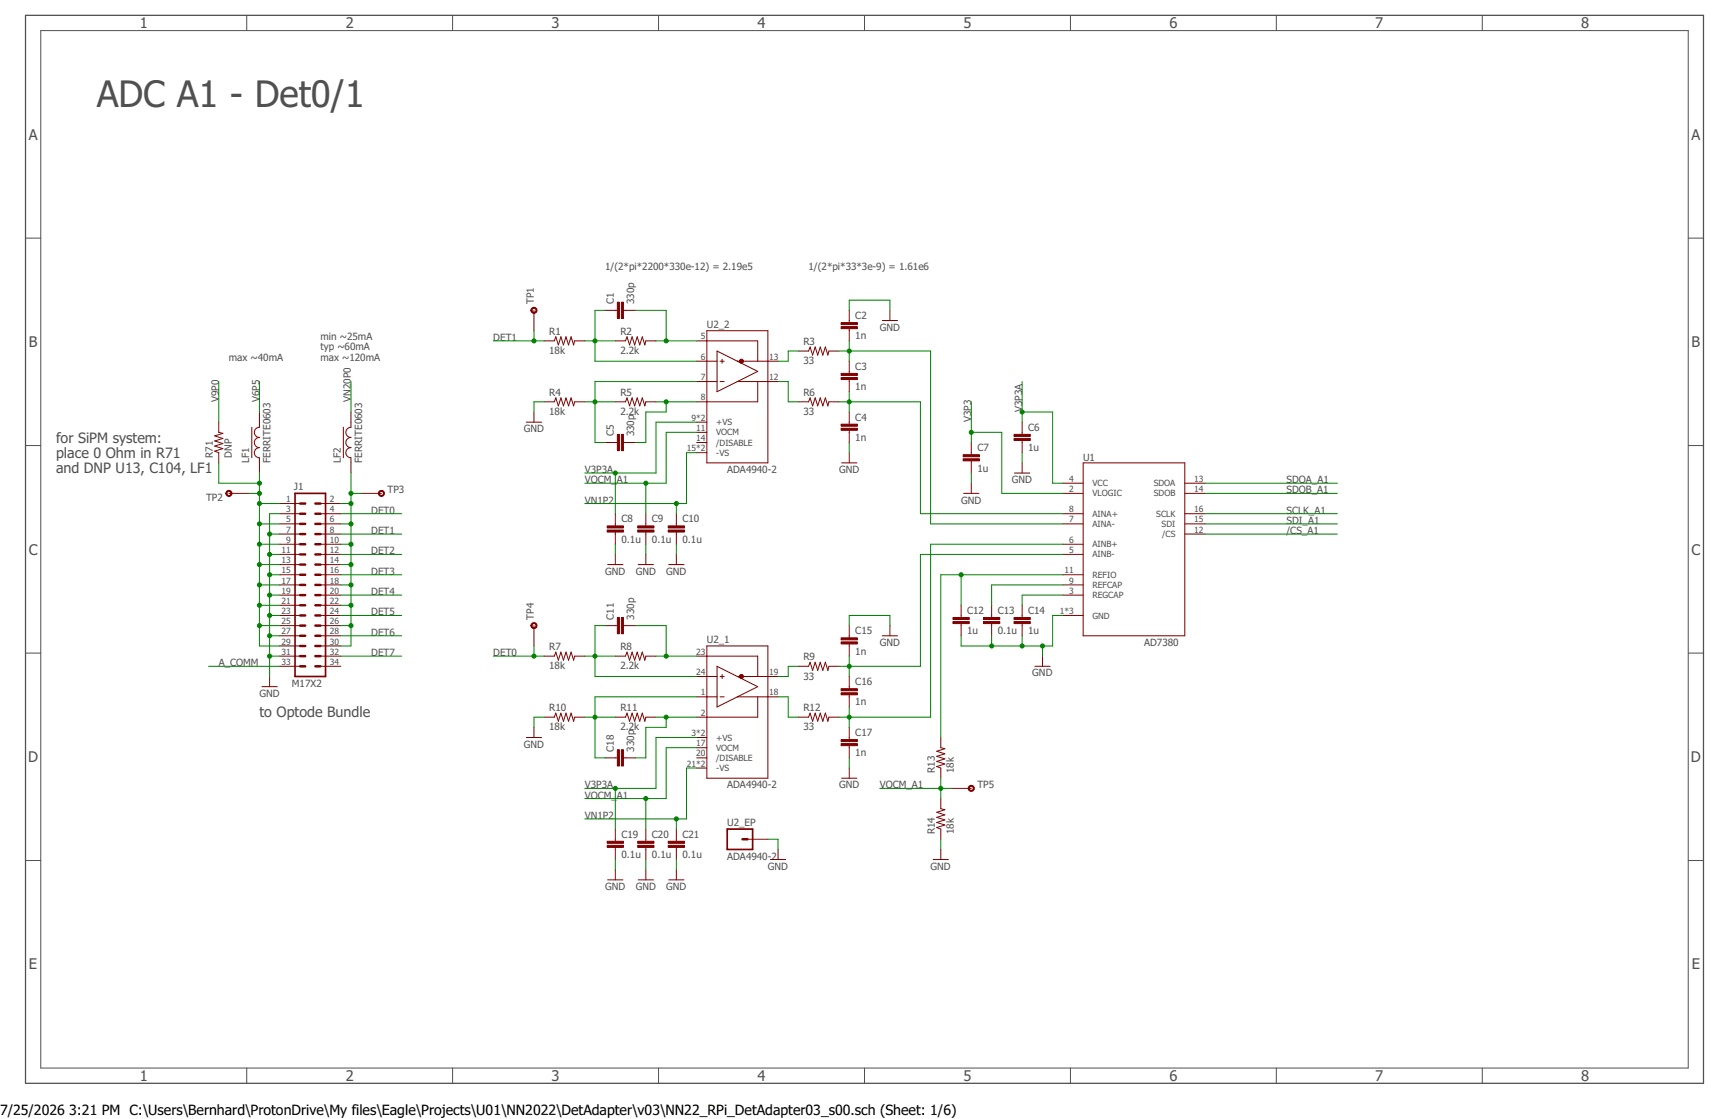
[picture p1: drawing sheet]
<svg xmlns="http://www.w3.org/2000/svg" width="432mm" height="279mm" viewBox="0 0 432 279" stroke-linecap="round" stroke-linejoin="round" font-family="sans-serif">
<path d="M6.4 3.8h419v266.7h-419z" fill="none" stroke="#505050" stroke-width=".32"/>
<g fill="none" stroke="#505050" stroke-width=".25">
<path d="M10.2 7.6h411.4v259.1h-411.4zM61.6 3.8v3.8M113 3.8v3.8M164.5 3.8v3.8M215.9 3.8v3.8M267.3 3.8v3.8M318.7 3.8v3.8M370.2 3.8v3.8M6.4 59.5h3.8M421.6 59.5h3.8M6.4 111.3h3.8M421.6 111.3h3.8"/>
<path d="M6.4 163.1h3.8M421.6 163.1h3.8M6.4 214.9h3.8M421.6 214.9h3.8M61.6 266.7v3.8M113 266.7v3.8M164.5 266.7v3.8M215.9 266.7v3.8M267.3 266.7v3.8M318.7 266.7v3.8M370.2 266.7v3.8"/>
</g>
<g fill="none" stroke="#800000" stroke-width=".61">
<path d="M75 130.8h1.2M75 128.3h1.2M75 125.7h1.2M75 133.3h1.2M75 135.9h1.2M75 138.4h1.2M78.8 130.8h1.2M78.8 128.3h1.2M78.8 125.7h1.2M78.8 133.3h1.2M78.8 135.9h1.2M78.8 138.4h1.2"/>
<path d="M75 141h1.2M75 143.5h1.2M75 146h1.2M75 148.6h1.2M75 156.2h1.2M75 153.7h1.2M75 151.1h1.2M75 158.7h1.2M78.8 141h1.2M78.8 143.5h1.2M78.8 146h1.2M78.8 148.6h1.2"/>
<path d="M78.8 156.2h1.2M78.8 153.7h1.2M78.8 151.1h1.2M78.8 158.7h1.2M75 161.3h1.2M75 163.8h1.2M75 166.4h1.2M78.8 161.3h1.2M78.8 163.8h1.2M78.8 166.4h1.2M185.4 209.5h1.3"/>
</g>
<path d="M73.7 123.2h7.6v45.7h-7.6zM181.6 207h6.4v5.1h-6.4z" fill="none" stroke="#800000" stroke-width=".42"/>
<g fill="none" stroke="#800000" stroke-width=".25">
<path d="M133.3 77.5v5.1M151.1 77.5h3.1M155.7 77.5h3M212.1 77.5v3M222.2 77.5v2.5M135.9 85.1h2.5l.4-1 .6 2 .7-2 .6 2 .7-2 .6 2 .6-2 .7 2 .2-1h2.5M153.7 85.1h2.5l.4-1 .6 2 .7-2 .6 2 .6-2 .7 2 .6-2 .6 2 .3-1h2.5M174 85.1h15.2v5.1M174 90.2h5.1M174 95.3h5.1M176.5 82.6h15.3v33h-15.3zM179.1 87.7l10.1 5-10.1 5.1z"/>
<path d="M179.8 90.2h1M179.8 95.3h1M180.3 89.7v1M184.1 90.2h10.2M184.1 95.3h10.2M189.2 95.3v5h-15.2M199.4 87.7h2.5l.4-1.1 .6 2.1 .7-2.1 .6 2.1 .7-2.1 .6 2.1 .6-2.1 .7 2.1 .2-1h2.5M212.1 82.1v3M212.1 90.2v3M212.1 94.8v3M220.3 80h3.9M54.6 105.4v2.5l1 .3-2 .6 2 .7-2 .6 2 .6-2 .7 2 .6-2 .6 1 .4v2.6"/>
<path d="M62.9 106.7v7.6M64.8 102.9v3.8a1.27 1.27 0 0 0-1.3 1.2 1.27 1.27 0 0 0 1.3 1.3 1.27 1.27 0 0 0-1.3 1.3 1.27 1.27 0 0 0 1.3 1.3 1.27 1.27 0 0 0-1.3 1.2 1.27 1.27 0 0 0 1.3 1.3v3.8M85.7 106.7v7.6M87.7 102.9v3.8a1.27 1.27 0 0 0-1.3 1.2 1.27 1.27 0 0 0 1.3 1.3 1.27 1.27 0 0 0-1.3 1.3 1.27 1.27 0 0 0 1.3 1.3 1.27 1.27 0 0 0-1.3 1.2 1.27 1.27 0 0 0 1.3 1.3v3.8M131.4 105.4h3.9M133.3 102.9v2.5M135.9 100.3h2.5l.4-1 .6 2 .7-2 .6 2 .7-2 .6 2 .6-2 .7 2 .2-1h2.5M151.1 110.5h3.1M153.7 100.3h2.5l.4-1 .6 2 .7-2 .6 2 .6-2 .7 2 .6-2 .6 2 .3-1h2.5M155.7 110.5h3M174 105.4h2.5M174 110.5h2.5"/>
<path d="M174 113h2.5M174 107.9h2.5M199.4 100.3h2.5l.4-1 .6 2 .7-2 .6 2 .7-2 .6 2 .6-2 .7 2 .2-1h2.5M210.2 115.6h3.8M212.1 102.9v3M212.1 107.4v3.1M212.1 113v2.6M242.6 110.5v3M242.6 115.1v3M253.4 118.1h3.8M255.3 105.4v3.1M255.3 110v3"/>
<path d="M255.3 115.6v2.5M270.5 115.6h25.4v43.1h-25.4zM57.2 123.2h5.1M69.9 125.7h5.1M69.9 128.3h5.1M69.9 130.8h5.1M69.9 133.3h5.1M69.9 135.9h5.1M69.9 138.4h5.1M80 125.7h5.1M80 128.3h5.1M80 130.8h5.1"/>
<path d="M80 133.3h5.1M80 135.9h5.1M80 138.4h5.1M90.2 123.2h5.1M153.7 128.3v3M153.7 132.8v3.1M153.7 138.4v2.6M161.3 128.3v3M161.3 132.8v3.1M161.3 138.4v2.6M168.9 128.3v3M168.9 132.8v3.1"/>
<path d="M168.9 138.4v2.6M240.7 123.2h3.8M242.6 120.6v2.6M265.4 128.3h5.1M265.4 130.8h5.1M265.4 135.9h5.1M265.4 138.4h5.1M265.4 123.2h5.1M265.4 120.6h5.1M295.9 128.3h5.1M295.9 130.8h5.1M295.9 133.3h5.1"/>
<path d="M295.9 123.2h5.1M295.9 120.6h5.1M69.9 141h5.1M69.9 143.5h5.1M69.9 146h5.1M69.9 148.6h5.1M69.9 151.1h5.1M69.9 153.7h5.1M69.9 156.2h5.1M69.9 158.7h5.1M80 141h5.1M80 143.5h5.1"/>
<path d="M80 146h5.1M80 148.6h5.1M80 151.1h5.1M80 153.7h5.1M80 156.2h5.1M80 158.7h5.1M133.3 156.2v5.1M151.1 156.2h3.1M151.8 141h3.8M155.7 156.2h3M159.4 141h3.8M167 141h3.8"/>
<path d="M212.1 156.2v3.1M220.3 158.7h3.9M222.2 156.2v2.5M240 151.1v3.1M240 155.7v3M247.6 151.1v3.1M247.6 155.7v3M255.3 151.1v3.1M255.3 155.7v3M265.4 143.5h5.1M265.4 146h5.1M265.4 148.6h5.1"/>
<path d="M265.4 153.7h5.1M65.4 171.4h3.8M67.3 168.9v2.5M69.9 161.3h5.1M69.9 163.8h5.1M69.9 166.4h5.1M80 161.3h5.1M80 163.8h5.1M80 166.4h5.1M135.9 163.8h2.5l.4-1 .6 2 .7-2 .6 2 .7-2 .6 2 .6-2 .7 2 .2-1h2.5M135.9 179.1h2.5l.4-1 .6 2 .7-2 .6 2 .7-2 .6 2 .6-2 .7 2 .2-1h2.5M153.7 163.8h2.5l.4-1 .6 2 .7-2 .6 2 .6-2 .7 2 .6-2 .6 2 .3-1h2.5"/>
<path d="M153.7 179.1h2.5l.4-1 .6 2 .7-2 .6 2 .6-2 .7 2 .6-2 .6 2 .3-1h2.5M174 163.8h15.2v5.1M174 168.9h5.1M174 174h5.1M176.5 161.3h15.3v33h-15.3zM179.1 166.4l10.1 5-10.1 5.1zM179.8 168.9h1M179.8 174h1M180.3 168.4v1M184.1 168.9h10.2M184.1 174h10.2M189.2 174v5.1h-15.2"/>
<path d="M199.4 166.4h2.5l.4-1 .6 2 .7-2 .6 2 .7-2 .6 2 .6-2 .7 2 .2-1h2.5M199.4 179.1h2.5l.4-1 .6 2 .7-2 .6 2 .7-2 .6 2 .6-2 .7 2 .2-1h2.5M212.1 160.8v3M212.1 168.9v3.1M212.1 173.5v3M258.4 166.4h3.9M260.3 163.8v2.6M131.4 184.1h3.9M133.3 181.6v2.5M151.1 189.2h3.1M155.7 189.2h3M174 184.1h2.5"/>
<path d="M174 189.2h2.5M174 191.8h2.5M174 186.7h2.5M210.2 194.3h3.8M212.1 181.6v3.1M212.1 186.2v3M212.1 191.8v2.5M234.9 184.1v2.6l1.1 .2-2.1 .7 2.1 .6-2.1 .6 2.1 .7-2.1 .6 2.1 .7-2.1 .6 1 .4v2.5M234.9 199.4v2.5l1.1 .3-2.1 .6 2.1 .7-2.1 .6 2.1 .6-2.1 .7 2.1 .6-2.1 .6 1 .4v2.5M237.5 196.8h5.1M151.8 219.7h3.8M153.7 207v3.1"/>
<path d="M153.7 211.6v3M153.7 217.1v2.6M159.4 219.7h3.8M161.3 207v3.1M161.3 211.6v3M161.3 217.1v2.6M167 219.7h3.8M168.9 207v3.1M168.9 211.6v3M168.9 217.1v2.6M186.7 209.5h5.1M192.4 214.6h3.8"/>
<path d="M194.3 212.1v2.5M233 214.6h3.9M234.9 212.1v2.5"/>
</g>
<g fill="#800000" stroke="#800000" stroke-width=".25">
<path d="M132.8 155.7a.76 .76 0 0 1 1.2 .1 .76 .76 0 0 1-.5 1.2 .76 .76 0 0 1-.9-.8h.2a.51 .51 0 0 1 .7-.5 .51 .51 0 0 1 .2 .8 .51 .51 0 0 1-.8-.1l-.1-.2h-.2z" fill-rule="evenodd"/>
<path d="M242 196.4a.76 .76 0 0 1 1.2 0 .76 .76 0 0 1-.4 1.2 .76 .76 0 0 1-1-.8h.3a.51 .51 0 0 1 .7-.4 .51 .51 0 0 1 .1 .9 .51 .51 0 0 1-.8-.3v-.2h-.3z" fill-rule="evenodd"/>
<path d="M132.8 77a.76 .76 0 0 1 1.2 .1 .76 .76 0 0 1-.5 1.1 .76 .76 0 0 1-.9-.7h.2a.51 .51 0 0 1 .7-.5 .51 .51 0 0 1 .2 .8 .51 .51 0 0 1-.8-.1l-.1-.2h-.2z" fill-rule="evenodd"/>
<path d="M56.6 122.7a.77 .77 0 0 1 1.2 .1 .77 .77 0 0 1-.4 1.1 .77 .77 0 0 1-1-.7h.3a.51 .51 0 0 1 .7-.4 .51 .51 0 0 1 .1 .8 .51 .51 0 0 1-.8-.2v-.2h-.3z" fill-rule="evenodd"/>
<path d="M94.7 122.7a.76 .76 0 0 1 1.2 .1 .76 .76 0 0 1-.4 1.1 .76 .76 0 0 1-1-.7h.3a.51 .51 0 0 1 .7-.4 .51 .51 0 0 1 .1 .8 .51 .51 0 0 1-.8-.2v-.2h-.3z" fill-rule="evenodd"/>
<circle cx="185.2" cy="168.9" r=".51"/>
<circle cx="185.2" cy="90.2" r=".51"/>
</g>
<g fill="#800000" stroke="#800000" stroke-width=".25">
<path d="M210.1 94.3h4v.5h-4z"/>
<path d="M210.1 93.2h4v.5h-4z"/>
<path d="M210.1 81.6h4v.5h-4z"/>
<path d="M210.1 80.5h4v.5h-4z"/>
<path d="M210.1 106.9h4v.5h-4z"/>
<path d="M210.1 105.9h4v.5h-4z"/>
<path d="M253.2 155.2h4.1v.5h-4.1z"/>
<path d="M253.2 154.2h4.1v.5h-4.1z"/>
<path d="M245.6 155.2h4.1v.5h-4.1z"/>
<path d="M245.6 154.2h4.1v.5h-4.1z"/>
<path d="M238 155.2h4.1v.5h-4.1z"/>
<path d="M238 154.2h4.1v.5h-4.1z"/>
<path d="M210.1 173h4v.5h-4z"/>
<path d="M210.1 172h4v.5h-4z"/>
<path d="M210.1 160.3h4v.5h-4z"/>
<path d="M210.1 159.3h4v.5h-4z"/>
<path d="M210.1 185.7h4v.5h-4z"/>
<path d="M210.1 184.7h4v.5h-4z"/>
<path d="M240.5 114.6h4.1v.5h-4.1z"/>
<path d="M240.5 113.5h4.1v.5h-4.1z"/>
<path d="M253.2 109.5h4.1v.5h-4.1z"/>
<path d="M253.2 108.5h4.1v.5h-4.1z"/>
<path d="M166.9 132.3h4v.5h-4z"/>
<path d="M166.9 131.3h4v.5h-4z"/>
<path d="M159.3 132.3h4v.5h-4z"/>
<path d="M159.3 131.3h4v.5h-4z"/>
<path d="M151.6 132.3h4.1v.5h-4.1z"/>
<path d="M151.6 131.3h4.1v.5h-4.1z"/>
<path d="M166.9 211.1h4v.5h-4z"/>
<path d="M166.9 210.1h4v.5h-4z"/>
<path d="M159.3 211.1h4v.5h-4z"/>
<path d="M159.3 210.1h4v.5h-4z"/>
<path d="M151.6 211.1h4.1v.5h-4.1z"/>
<path d="M151.6 210.1h4.1v.5h-4.1z"/>
<path d="M155.2 75.5h.5v4h-.5z"/>
<path d="M154.2 75.5h.5v4h-.5z"/>
<path d="M155.2 108.5h.5v4h-.5z"/>
<path d="M154.2 108.5h.5v4h-.5z"/>
<path d="M155.2 154.2h.5v4h-.5z"/>
<path d="M154.2 154.2h.5v4h-.5z"/>
<path d="M155.2 187.2h.5v4.1h-.5z"/>
<path d="M154.2 187.2h.5v4.1h-.5z"/>
</g>
<g fill="none" stroke="#008000" stroke-width=".25">
<path d="M151.1 77.5h-2.5v12.7h25.4M158.7 77.5h7.7v7.6M212.1 77.5v-2.5h10.1v2.5M54.6 95.3v10.1M64.8 95.3v7.6M87.7 95.3v7.6M123.2 85.1h12.7M133.3 82.6v2.5M146 85.1h7.7M163.8 85.1h10.2M174 95.3h-25.4v15.2h2.5M194.3 95.3h2.5v5h2.6"/>
<path d="M199.4 87.7h-2.6v2.5h-2.5M209.5 87.7h22.9v43.1h33M212.1 85.1v5.1M212.1 97.8v5.1M255.3 95.3v10.1M54.6 115.6v5h10.2M64.8 118.1v43.2h5.1M87.7 118.1v43.2h-2.6M135.9 100.3h-2.6v2.6M146 100.3h7.7M153.7 118.1v10.2M163.8 100.3h10.2"/>
<path d="M166.4 100.3v2.6h-5.1v7.6h-2.6M174 107.9h-7.6v12.7h-20.4M174 105.4h-10.2v12.7h-17.8M174 113h-2.6v12.7h-25.4M209.5 100.3h20.4v28h35.5M212.1 110.5v2.5M242.6 100.3v10.2M242.6 118.1v2.5M242.6 107.9h7.6v15.3h15.2M255.3 102.9h7.6v17.7h2.5M255.3 113v2.6M62.3 123.2h2.5"/>
<path d="M64.8 130.8h5.1M64.8 135.9h5.1M64.8 125.7h5.1M67.3 133.3h2.6M67.3 138.4h2.6M69.9 128.3h-2.6v40.6M85.1 128.3h15.2M85.1 133.3h15.2M85.1 138.4h15.2M85.1 130.8h2.6M85.1 135.9h2.6M85.1 125.7h2.6"/>
<path d="M87.7 123.2h2.5M153.7 135.9v2.5M161.3 120.6v7.7M161.3 135.9v2.5M168.9 125.7v2.6M168.9 135.9v2.5M265.4 138.4h-35.5v28h-20.4M265.4 135.9h-33v43.2h-22.9M301 128.3h33M301 133.3h33M301 123.2h33M301 130.8h33"/>
<path d="M301 120.6h33M64.8 146h5.1M64.8 156.2h5.1M64.8 151.1h5.1M64.8 141h5.1M67.3 143.5h2.6M67.3 148.6h2.6M67.3 153.7h2.6M67.3 158.7h2.6M85.1 143.5h15.2M85.1 148.6h15.2M85.1 153.7h15.2"/>
<path d="M85.1 158.7h15.2M85.1 146h2.6M85.1 156.2h2.6M85.1 151.1h2.6M85.1 141h2.6M151.1 156.2h-2.5v12.7h25.4M158.7 156.2h7.7v7.6M212.1 156.2v-2.5h10.1v2.5M240 143.5v7.6M247.6 158.7v2.6M255.3 158.7v2.6M265.4 143.5h-30.5v40.6"/>
<path d="M265.4 148.6h-10.1v2.5M265.4 153.7h-2.5v7.6h-22.9v-2.6M265.4 146h-17.8v5.1M52.1 166.4h17.8M67.3 163.8h2.6M85.1 163.8h15.2M123.2 163.8h12.7M133.3 161.3v2.5M135.9 179.1h-2.6v2.5M146 163.8h7.7M146 179.1h7.7M163.8 163.8h10.2"/>
<path d="M163.8 179.1h10.2M166.4 179.1v2.5h-5.1v7.6h-2.6M174 174h-25.4v15.2h2.5M194.3 174h2.5v5.1h2.6M199.4 166.4h-2.6v2.5h-2.5M212.1 163.8v5.1M212.1 176.5v5.1M260.3 161.3v2.5M153.7 196.8v10.2M161.3 199.4v7.6M174 186.7h-7.6v12.7h-20.4M174 184.1h-10.2v12.7h-17.8"/>
<path d="M174 191.8h-2.6v12.7h-25.4M212.1 189.2v2.6M219.7 196.8h17.8M234.9 194.3v5.1M153.7 214.6v2.5M161.3 214.6v2.5M168.9 204.5v2.5M168.9 214.6v2.5M191.8 209.5h2.5v2.6M234.9 209.5v2.6"/>
</g>
<g fill="#008000" stroke="#008000" stroke-width=".25">
<circle cx="67.3" cy="133.3" r=".51"/>
<circle cx="67.3" cy="138.4" r=".51"/>
<circle cx="67.3" cy="143.5" r=".51"/>
<circle cx="67.3" cy="148.6" r=".51"/>
<circle cx="67.3" cy="153.7" r=".51"/>
<circle cx="67.3" cy="158.7" r=".51"/>
<circle cx="67.3" cy="163.8" r=".51"/>
<circle cx="260.3" cy="161.3" r=".51"/>
<circle cx="255.3" cy="161.3" r=".51"/>
<circle cx="247.6" cy="161.3" r=".51"/>
<circle cx="242.6" cy="107.9" r=".51"/>
<circle cx="212.1" cy="87.7" r=".51"/>
<circle cx="212.1" cy="100.3" r=".51"/>
<circle cx="240" cy="143.5" r=".51"/>
<circle cx="212.1" cy="166.4" r=".51"/>
<circle cx="212.1" cy="179.1" r=".51"/>
<circle cx="148.6" cy="85.1" r=".51"/>
<circle cx="166.4" cy="85.1" r=".51"/>
<circle cx="166.4" cy="100.3" r=".51"/>
<circle cx="148.6" cy="100.3" r=".51"/>
<circle cx="148.6" cy="163.8" r=".51"/>
<circle cx="148.6" cy="179.1" r=".51"/>
<circle cx="166.4" cy="163.8" r=".51"/>
<circle cx="166.4" cy="179.1" r=".51"/>
<circle cx="255.3" cy="102.9" r=".51"/>
<circle cx="153.7" cy="118.1" r=".51"/>
<circle cx="153.7" cy="196.8" r=".51"/>
<circle cx="168.9" cy="125.7" r=".51"/>
<circle cx="168.9" cy="204.5" r=".51"/>
<circle cx="161.3" cy="199.4" r=".51"/>
<circle cx="161.3" cy="120.6" r=".51"/>
<circle cx="234.9" cy="196.8" r=".51"/>
<circle cx="133.3" cy="163.8" r=".51"/>
<circle cx="133.3" cy="85.1" r=".51"/>
<circle cx="64.8" cy="156.2" r=".51"/>
<circle cx="64.8" cy="151.1" r=".51"/>
<circle cx="64.8" cy="146" r=".51"/>
<circle cx="64.8" cy="141" r=".51"/>
<circle cx="64.8" cy="135.9" r=".51"/>
<circle cx="64.8" cy="130.8" r=".51"/>
<circle cx="64.8" cy="125.7" r=".51"/>
<circle cx="64.8" cy="123.2" r=".51"/>
<circle cx="64.8" cy="120.6" r=".51"/>
<circle cx="87.7" cy="125.7" r=".51"/>
<circle cx="87.7" cy="130.8" r=".51"/>
<circle cx="87.7" cy="135.9" r=".51"/>
<circle cx="87.7" cy="141" r=".51"/>
<circle cx="87.7" cy="146" r=".51"/>
<circle cx="87.7" cy="151.1" r=".51"/>
<circle cx="87.7" cy="156.2" r=".51"/>
<circle cx="87.7" cy="123.2" r=".51"/>
</g>
<text font-size="9.1" fill="#505050" x="24.1" y="26.7">ADC A1 - Det0/1</text>
<g font-size="3.7" fill="#505050">
<text x="34.9" y="7">1</text>
<text x="86.3" y="7">2</text>
<text x="137.8" y="7">3</text>
<text x="189.2" y="7">4</text>
<text x="240.6" y="7">5</text>
<text x="292" y="7">6</text>
<text x="343.5" y="7">7</text>
<text x="394.9" y="7">8</text>
<text x="7.2" y="34.8">A</text>
<text x="422.4" y="34.8">A</text>
<text x="7.2" y="86.6">B</text>
<text x="422.4" y="86.6">B</text>
<text x="7.2" y="138.5">C</text>
<text x="422.4" y="138.5">C</text>
<text x="7" y="190.3">D</text>
<text x="422.3" y="190.3">D</text>
<text x="7.2" y="242.1">E</text>
<text x="422.5" y="242.1">E</text>
<text x="34.9" y="269.9">1</text>
<text x="86.3" y="269.9">2</text>
<text x="137.8" y="269.9">3</text>
<text x="189.2" y="269.9">4</text>
<text x="240.6" y="269.9">5</text>
<text x="292" y="269.9">6</text>
<text x="343.5" y="269.9">7</text>
<text x="394.9" y="269.9">8</text>
</g>
<g font-size="3.6" fill="#505050">
<text x="14" y="110.5">for SiPM system:</text>
<text x="14" y="114.3">place 0 Ohm in R71</text>
<text x="14" y="118.1">and DNP U13, C104, LF1</text>
<text x="64.8" y="179.1">to Optode Bundle</text>
</g>
<g font-size="3.5">
<text x="0" y="278.4">7/25/2026</text>
<text x="17.3" y="278.4">3:21 PM C:\Users\Bernhard\ProtonDrive\My files\Eagle\Projects\U01\NN2022\DetAdapter\v03\NN22_RPi_DetAdapter03_s00.sch (Sheet: 1/6)</text>
</g>
<g font-size="2.5" fill="#505050">
<text x="151.1" y="67.3">1/(2*pi*2200*330e-12) = 2.19e5</text>
<text x="201.9" y="67.3">1/(2*pi*33*3e-9) = 1.61e6</text>
<text x="133.4" y="76" transform="rotate(-90 133.4 76)">TP1</text>
<text x="153.3" y="76" transform="rotate(-90 153.3 76)">C1</text>
<text x="158.4" y="76" transform="rotate(-90 158.4 76)">330p</text>
<text x="137.2" y="83.6">R1</text>
<text x="154.9" y="83.6">R2</text>
<text x="176.5" y="81.8">U2_2</text>
<text x="213.6" y="79.6">C2</text>
<text x="219.7" y="82.6">GND</text>
<text x="80" y="84.8">min ~25mA</text>
<text x="80" y="87.5">typ ~60mA</text>
<text x="123.2" y="85.1">DET1</text>
<text x="137.2" y="88.4">18k</text>
<text x="154.9" y="88.4">2.2k</text>
<text x="200.7" y="86.1">R3</text>
<text x="213.6" y="84.7">1n</text>
<text x="57.2" y="90.2">max ~40mA</text>
<text x="80" y="90.2">max ~120mA</text>
<text x="200.7" y="90.9">33</text>
<text x="213.6" y="92.3">C3</text>
<text x="54.6" y="100.3" transform="rotate(-90 54.6 100.3)">V9P0</text>
<text x="64.8" y="100.3" transform="rotate(-90 64.8 100.3)">V6P5</text>
<text x="87.6" y="100.3" transform="rotate(-90 87.6 100.3)">VN20P0</text>
<text x="137.2" y="98.8">R4</text>
<text x="154.9" y="98.8">R5</text>
<text x="200.7" y="98.8">R6</text>
<text x="213.6" y="97.4">1n</text>
<text x="130.8" y="108">GND</text>
<text x="137.2" y="103.6">18k</text>
<text x="154.9" y="103.6">2.2k</text>
<text x="200.7" y="103.6">33</text>
<text x="213.6" y="105">C4</text>
<text x="242.6" y="105.4" transform="rotate(-90 242.6 105.4)">V3P3</text>
<text x="255.3" y="102.9" transform="rotate(-90 255.3 102.9)">V3P3A</text>
<text x="256.8" y="107.6">C6</text>
<text x="153.3" y="109" transform="rotate(-90 153.3 109)">C5</text>
<text x="158.4" y="109" transform="rotate(-90 158.4 109)">330p</text>
<text x="213.6" y="110.1">1n</text>
<text x="244.1" y="112.7">C7</text>
<text x="256.8" y="112.7">1u</text>
<text x="53.1" y="114.3" transform="rotate(-90 53.1 114.3)">R71</text>
<text x="57.9" y="114.3" transform="rotate(-90 57.9 114.3)">DNP</text>
<text x="62.2" y="115.6" transform="rotate(-90 62.2 115.6)">LF1</text>
<text x="67.6" y="115.6" transform="rotate(-90 67.6 115.6)">FERRITE0603</text>
<text x="85.1" y="115.6" transform="rotate(-90 85.1 115.6)">LF2</text>
<text x="90.4" y="115.6" transform="rotate(-90 90.4 115.6)">FERRITE0603</text>
<text x="146.1" y="118.1">V3P3A</text>
<text x="181.6" y="118.1">ADA4940-2</text>
<text x="209.5" y="118.1">GND</text>
<text x="244.1" y="117.7">1u</text>
<text x="270.5" y="115.1">U1</text>
<text x="51.5" y="125">TP2</text>
<text x="73.4" y="122.4">J1</text>
<text x="96.8" y="123.2">TP3</text>
<text x="146.1" y="125.7">VN1P2</text>
<text x="146.1" y="120.7">VOCM_</text>
<text x="154.1" y="120.7">A1</text>
<text x="240" y="125.7">GND</text>
<text x="252.7" y="120.7">GND</text>
<text x="321.3" y="120.7">SDOA_A1</text>
<text x="321.3" y="123.2">SDOB_A1</text>
<text x="92.7" y="128.3">DET0</text>
<text x="155.2" y="130.4">C8</text>
<text x="162.8" y="130.4">C9</text>
<text x="170.4" y="130.4">C10</text>
<text x="321.3" y="128.3">SCLK_A1</text>
<text x="321.3" y="130.8">SDI_A1</text>
<text x="92.7" y="133.4">DET1</text>
<text x="155.2" y="135.5">0.1u</text>
<text x="162.8" y="135.5">0.1u</text>
<text x="170.4" y="135.5">0.1u</text>
<text x="321.3" y="133.4">/CS_A1</text>
<text x="92.7" y="138.4">DET2</text>
<text x="92.7" y="143.5">DET3</text>
<text x="151.1" y="143.5">GND</text>
<text x="158.8" y="143.5">GND</text>
<text x="166.4" y="143.5">GND</text>
<text x="92.7" y="148.6">DET4</text>
<text x="92.7" y="153.7">DET5</text>
<text x="133.4" y="154.7" transform="rotate(-90 133.4 154.7)">TP4</text>
<text x="153.3" y="154.7" transform="rotate(-90 153.3 154.7)">C11</text>
<text x="158.4" y="154.7" transform="rotate(-90 158.4 154.7)">330p</text>
<text x="241.5" y="153.3">C12</text>
<text x="249.2" y="153.3">C13</text>
<text x="256.8" y="153.3">C14</text>
<text x="92.7" y="158.7">DET6</text>
<text x="176.5" y="160.5">U2_1</text>
<text x="213.6" y="158.4">C15</text>
<text x="219.7" y="161.3">GND</text>
<text x="241.5" y="158.4">1u</text>
<text x="249.2" y="158.4">0.1u</text>
<text x="256.8" y="158.4">1u</text>
<text x="285.7" y="161.3">AD7380</text>
<text x="54.6" y="166.4">A_COMM</text>
<text x="92.7" y="163.8">DET7</text>
<text x="123.2" y="163.8">DET0</text>
<text x="137.2" y="167.1">18k</text>
<text x="137.2" y="162.3">R7</text>
<text x="154.9" y="167.1">2.2k</text>
<text x="154.9" y="162.3">R8</text>
<text x="200.7" y="164.9">R9</text>
<text x="213.6" y="163.4">1n</text>
<text x="64.8" y="174">GND</text>
<text x="72.9" y="171.4">M17X2</text>
<text x="200.7" y="169.7">33</text>
<text x="213.6" y="171.1">C16</text>
<text x="257.8" y="168.9">GND</text>
<text x="137.2" y="177.6">R10</text>
<text x="154.9" y="177.6">R11</text>
<text x="200.7" y="177.6">R12</text>
<text x="213.6" y="176.1">1n</text>
<text x="137.2" y="182.4">18k</text>
<text x="154.9" y="182.4">2.2k</text>
<text x="200.7" y="182.4">33</text>
<text x="213.6" y="183.8">C17</text>
<text x="130.8" y="186.7">GND</text>
<text x="153.3" y="187.7" transform="rotate(-90 153.3 187.7)">C18</text>
<text x="158.4" y="187.7" transform="rotate(-90 158.4 187.7)">330p</text>
<text x="213.6" y="188.8">1n</text>
<text x="146.1" y="196.8">V3P3A</text>
<text x="181.6" y="196.8">ADA4940-2</text>
<text x="209.5" y="196.8">GND</text>
<text x="219.7" y="196.8">VOCM_A1</text>
<text x="233.4" y="193" transform="rotate(-90 233.4 193)">R13</text>
<text x="238.2" y="193" transform="rotate(-90 238.2 193)">18k</text>
<text x="244.1" y="196.8">TP5</text>
<text x="146.1" y="199.4">VOCM_</text>
<text x="154.1" y="199.4">A1</text>
<text x="146.1" y="204.5">VN1P2</text>
<text x="155.2" y="209.2">C19</text>
<text x="162.8" y="209.2">C20</text>
<text x="170.4" y="209.2">C21</text>
<text x="181.6" y="206.2">U2_EP</text>
<text x="233.4" y="208.3" transform="rotate(-90 233.4 208.3)">R14</text>
<text x="238.2" y="208.3" transform="rotate(-90 238.2 208.3)">18k</text>
<text x="155.2" y="214.2">0.1u</text>
<text x="162.8" y="214.2">0.1u</text>
<text x="170.4" y="214.2">0.1u</text>
<text x="181.6" y="214.6">ADA4940-2</text>
<text x="191.8" y="217.2">GND</text>
<text x="232.4" y="217.2">GND</text>
<text x="151.1" y="222.2">GND</text>
<text x="158.8" y="222.2">GND</text>
<text x="166.4" y="222.2">GND</text>
</g>
<g font-size="2.1" fill="#505050">
<text x="175" y="89.8">6</text>
<text x="175" y="84.7">5</text>
<text x="192.1" y="89.8">13</text>
<text x="175" y="94.9">7</text>
<text x="192.1" y="94.9">12</text>
<text x="175" y="100">8</text>
<text x="172.7" y="105.1">9*2</text>
<text x="173.8" y="107.6">11</text>
<text x="178.9" y="106.2">+VS</text>
<text x="171.5" y="112.7">15*2</text>
<text x="173.8" y="110.1">14</text>
<text x="178.9" y="111.3">/DISABLE</text>
<text x="178.9" y="113.8">-VS</text>
<text x="178.9" y="108.7">VOCM</text>
<text x="71.4" y="125.4">1</text>
<text x="82.4" y="125.4">2</text>
<text x="267" y="122.8">2</text>
<text x="267" y="120.3">4</text>
<text x="272.8" y="124">VLOGIC</text>
<text x="272.8" y="121.4">VCC</text>
<text x="288.1" y="121.4">SDOA</text>
<text x="288.1" y="124">SDOB</text>
<text x="298.2" y="120.3">13</text>
<text x="298.2" y="122.8">14</text>
<text x="71.4" y="127.9">3</text>
<text x="71.4" y="130.5">5</text>
<text x="82.4" y="127.9">4</text>
<text x="82.4" y="130.5">6</text>
<text x="267" y="130.5">7</text>
<text x="267" y="127.9">8</text>
<text x="272.8" y="131.6">AINA-</text>
<text x="272.8" y="129">AINA+</text>
<text x="288.8" y="129">SCLK</text>
<text x="290.1" y="131.6">SDI</text>
<text x="298.2" y="127.9">16</text>
<text x="298.2" y="130.5">15</text>
<text x="71.4" y="133">7</text>
<text x="71.4" y="135.5">9</text>
<text x="82.4" y="133">8</text>
<text x="82.4" y="135.5">10</text>
<text x="267" y="135.5">6</text>
<text x="272.8" y="136.7">AINB+</text>
<text x="290.3" y="134.1">/CS</text>
<text x="298.2" y="133">12</text>
<text x="70.3" y="138.1">11</text>
<text x="70.3" y="140.6">13</text>
<text x="70.3" y="143.2">15</text>
<text x="82.4" y="138.1">12</text>
<text x="82.4" y="140.6">14</text>
<text x="82.4" y="143.2">16</text>
<text x="265.8" y="143.2">11</text>
<text x="267" y="138.1">5</text>
<text x="272.8" y="139.2">AINB-</text>
<text x="70.3" y="145.7">17</text>
<text x="70.3" y="148.2">19</text>
<text x="82.4" y="145.7">18</text>
<text x="82.4" y="148.2">20</text>
<text x="267" y="148.2">3</text>
<text x="267" y="145.7">9</text>
<text x="272.8" y="149.4">REGCAP</text>
<text x="272.8" y="146.8">REFCAP</text>
<text x="272.8" y="144.3">REFIO</text>
<text x="70.3" y="150.8">21</text>
<text x="70.3" y="153.3">23</text>
<text x="70.3" y="155.9">25</text>
<text x="82.4" y="150.8">22</text>
<text x="82.4" y="153.3">24</text>
<text x="82.4" y="155.9">26</text>
<text x="264.7" y="153.3">1*3</text>
<text x="272.8" y="154.4">GND</text>
<text x="70.3" y="158.4">27</text>
<text x="70.3" y="160.9">29</text>
<text x="82.4" y="158.4">28</text>
<text x="82.4" y="160.9">30</text>
<text x="70.3" y="163.5">31</text>
<text x="70.3" y="166">33</text>
<text x="82.4" y="163.5">32</text>
<text x="82.4" y="166">34</text>
<text x="173.8" y="163.5">23</text>
<text x="173.8" y="168.6">24</text>
<text x="175" y="173.6">1</text>
<text x="192.1" y="168.6">19</text>
<text x="192.1" y="173.6">18</text>
<text x="175" y="178.7">2</text>
<text x="172.7" y="183.8">3*2</text>
<text x="178.9" y="184.9">+VS</text>
<text x="171.5" y="191.4">21*2</text>
<text x="173.8" y="188.9">20</text>
<text x="173.8" y="186.3">17</text>
<text x="178.9" y="190">/DISABLE</text>
<text x="178.9" y="187.4">VOCM</text>
<text x="178.9" y="192.5">-VS</text>
</g>
</svg>
